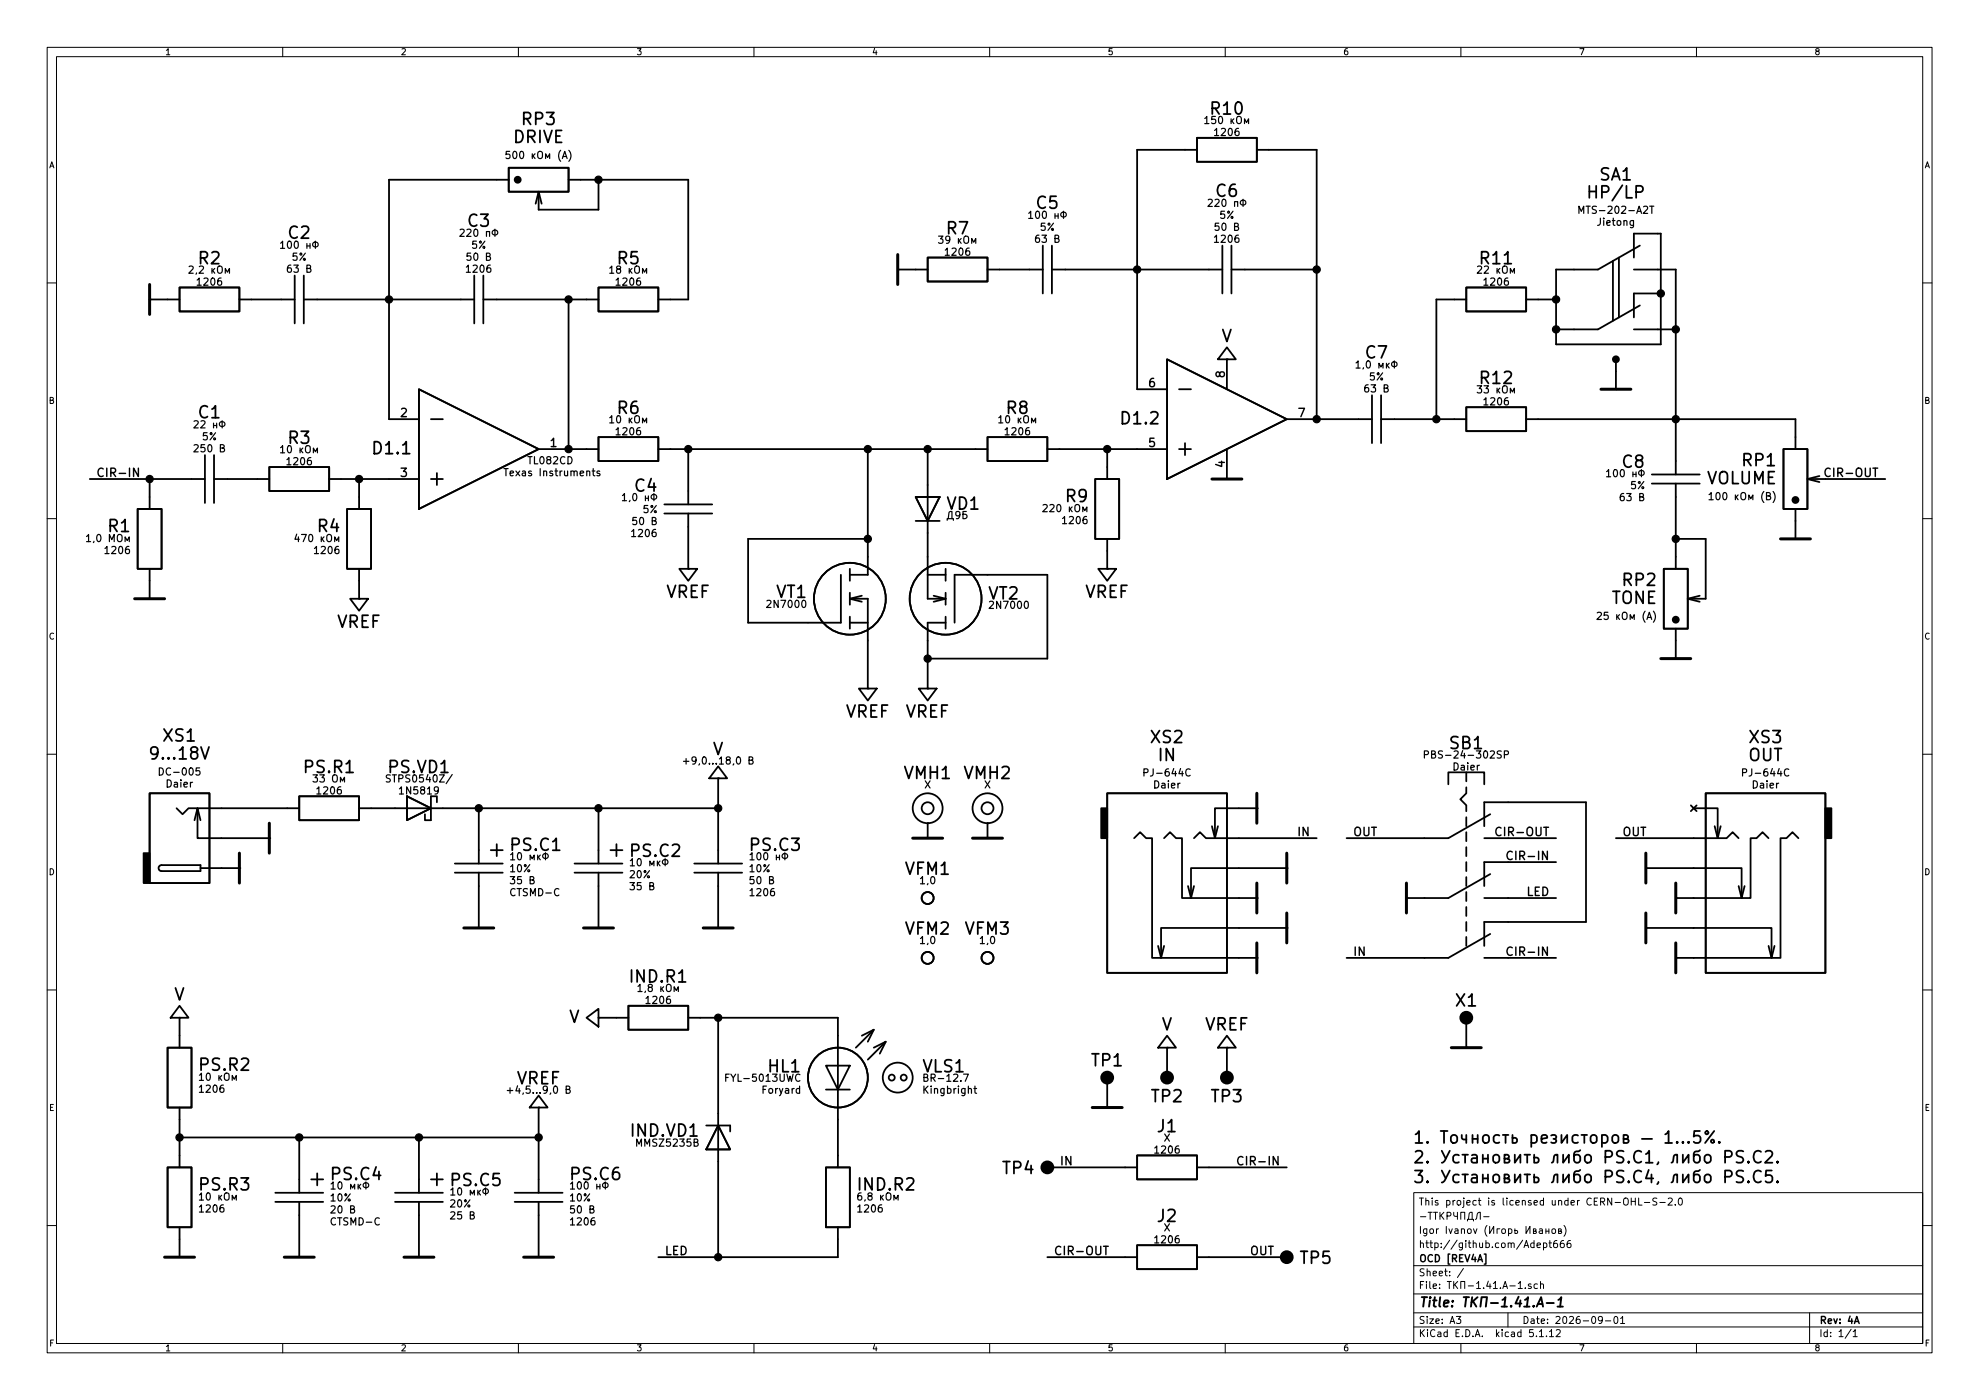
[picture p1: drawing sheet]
<svg xmlns="http://www.w3.org/2000/svg" width="420mm" height="297mm" viewBox="0 0 420 297" stroke-linecap="round" stroke-linejoin="round" font-family="sans-serif">
<g fill="none" stroke="#000" stroke-width=".21">
<path d="M10 10h400v277h-400zM12 12h396v273.1h-396zM60 10v2M110 10v2M160 10v2M210 10v2M260 10v2M310 10v2M360 10v2M10 60h2M408 60h2M10 110h2"/>
<path d="M408 110h2M10 160h2M408 160h2M10 210h2M408 210h2M300 253h108v32.1h-108zM301.4 258.2h1.2M303 257.2h.9M303.5 257.2v1.5M304.2 257.2h.9M304.6 257.2v1.5M305.6 257.2v1.5"/>
<path d="M305.8 257.8l.6 .9M306.4 257.2l-.8 .9M307.1 258l.7-.1 .1-.2-.1-.4-.7-.1v1.5M308.5 257.2l.1 .8 .7 .1M309.3 257.2v1.5M310 258.7v-1.5h.8v1.5M311.4 259.1v-.4h1.3v.4M311.6 258.7l.2-1.2 .2-.3h.4v1.5M313.1 258.7l.2-.2 .2-.9a.54 .54 0 0 1 .6-.4v1.5M314.8 258.2h1.2M346.2 254.2v1.5M346.2 254.9h.8"/>
<path d="M347 254.2v1.5M347.7 254.2v1.5h.7M348.9 255.1h1.2M351.6 254.3l-.6-.1-.3 .3 .1 .3 .7 .3v.5l-.2 .1-.6-.1M352.2 255.1h1.2M354 254.3l.6-.1 .3 .4-1 1.1h1M355.5 255.6v.1M356.3 254.3l.2-.1a.81 .81 0 0 1 .5 .7 .81 .81 0 0 1-.5 .8l-.2-.1-.2-.5zM10 260h2M300 278.5h108M300 274.5h108M300 268.5h108"/>
<path d="M309 279.3h1l-.5 .6 .4 .1v.7l-.2 .1-.7-.1M310.5 269.1l-1.2 2M315.5 260a1.71 1.71 0 0 0 0 2.3M316.1 260.2v1.5l.9-1.5v1.5M318.3 260.7h-.6v1M318.7 260.8l.3-.1 .4 .1v.8l-.2 .1-.5-.1zM318.9 273.4l.5-1.5 .5 1.5M319 273h.8M320 278.5v3M320.1 260.8l.4-.1 .3 .3v.6l-.3 .1-.4-.1M320.1 260.7v1.5M320.4 272.8h1.1"/>
<path d="M321.5 260.7v1l.5-.1v-.5h-.5M322.2 272.3l.4-.4v1.5M322.2 273.4h.8M323.7 273.3v.1M323.8 260.2v1.5l.9-1.5v1.5M324.9 272.5l-.4-.1-.2 .2 .1 .2 .5 .2v.3h-.6M325.4 261.2l.5-.1 .1-.2-.2-.2h-.4v1l.6-.1v-.3l-.2-.1M326.2 264.2l.7-.1-.1-.3-.4-.1-.2 .2v.7h.6M326.2 272.5l-.4-.1-.3 .3 .1 .6 .2 .1 .4-.1M326.7 260.8h.6v.9M326.9 272.5l.2-.1 .4 .1v.9M326.9 271.9v1.5"/>
<path d="M327.3 261.1l-.7 .3 .2 .3 .5-.1M327.5 263.8l.5-.1 .2 .3v.6l-.2 .1-.5-.1M327.5 263.7v1.5M328 261.2h.7M328 260.7v1M328.7 263.7h.5M328.7 260.7v1M328.9 263.2v1.3l.3 .2M329.4 260.8l.2-.1 .4 .1v.8l-.2 .1-.4-.1zM330.4 263.2l-.5 .1a1.11 1.11 0 0 0-.1 1.3l.5 .1 .2-.1v-.5l-.2-.3h-.5l-.1 .3M330.7 261.2l.5-.1 .1-.2-.2-.2h-.4v1l.6-.1v-.3l-.2-.1M331.8 263.2l-.4 .1a.96 .96 0 0 0 0 1.4l.5-.1 .1-.5-.3-.3h-.5l-.1 .3"/>
<path d="M331.9 260a1.71 1.71 0 0 1 0 2.3M333.2 263.2h-.3l-.3 .4-.1 .8 .3 .3 .5-.1 .1-.5-.2-.3h-.4l-.3 .3M340 279.9l-.2 .3h-.5l-.1-.3v-.3l.3-.3 .4 .1 .1 .2a1.01 1.01 0 0 1-.4 1.2h-.3M342.6 279.5l.4-.2a.86 .86 0 0 1-.2 1.5l-.2-.1-.1-.5zM343.9 279.7l.4-.4v1.5M384 278.5v6.6M408 260h2M60 285.1v1.9M110 285.1v1.9M160 285.1v1.9M210 285.1v1.9M260 285.1v1.9"/>
<path d="M300 281.5h108M310 285.1v1.9M326.7 282.5l.4-.4v1.5M326.7 283.6h.8M328.2 283.5v.1M328.8 282.5l.4-.4v1.5M328.8 283.6h.9M330.3 282.3l.5-.2 .2 .2 .1 .2-.9 1.1h.9M340.7 280.2h1.1M343.9 280.8h.9M360 285.1v1.9M392.8 282l-1.3 2"/>
<path d="M393.2 282.5l.5-.4v1.5M393.2 283.6h.9"/>
</g>
<path d="M29.4 99.3v1.8l-1.1-1.8v1.8M388.4 99.5a.71 .71 0 0 0-.9 0 .71 .71 0 0 0-.2 .8 .67 .67 0 0 0 .3 .7 .67 .67 0 0 0 .8 0M318.5 175.7a.71 .71 0 0 0-.9 0 .71 .71 0 0 0-.2 .8 .67 .67 0 0 0 .4 .7 .67 .67 0 0 0 .7 0M320.9 180.8a.73 .73 0 0 0-.9 0 .73 .73 0 0 0-.2 .8 .69 .69 0 0 0 .3 .7 .69 .69 0 0 0 .8-.1M320.9 201.1a.73 .73 0 0 0-.9 0 .73 .73 0 0 0-.2 .8 .69 .69 0 0 0 .3 .7 .69 .69 0 0 0 .8 0M263.8 245.6a.73 .73 0 0 0-.9-.1 .73 .73 0 0 0-.3 .9 .69 .69 0 0 0 .4 .7 .69 .69 0 0 0 .8-.1M234.2 264.4h1M234.7 264.4v1.8M315 266.1h.3v2.1h-.3M393.5 280.8l.5-1.5 .5 1.5" fill="none" stroke="#000" stroke-width=".3"/>
<path d="M322.2 275.1l-.6 1.5h1.2M322.6 275.9l-.1 1.3M323.4 277.2h1.2M323.6 275.8l.7-.6-.3 2M325.5 277l-.1 .2M326.1 277.2l.9-2 .4 2M326.4 276.7h.9M328.2 276.5h1.5M330.5 277.2h1.1M330.7 275.8l.6-.6-.2 2" fill="none" stroke="#000" stroke-width=".41"/>
<g fill="none" stroke="#000" stroke-width=".38">
<path d="M107.9 35.6h12.7v5.1h-12.7zM107.9 38.1h-25.4v50.8h6.4M120.6 38.1h25.4v25.4h-6.3M127 38.1v6.4h-12.7v-3.8M254 29.2h12.7v5.1h-12.7zM254 31.8h-12.7v50.8h6.3M266.7 31.8h12.7v57.1M62.5 58.5v10.1M64.5 58.5v10.1M100.6 58.5v10.1M102.6 58.5v10.1M113.7 43.2l.6-2.5 .6 2.5"/>
<path d="M190.5 57.2h6.3M196.8 54.6h12.7v5.1h-12.7zM209.5 57.2h11.8M221.3 52.1v10.2M223.2 57.2h36.2M223.2 52.1v10.2M259.4 52.1v10.2M261.3 57.2h18.1M261.3 52.1v10.2M342.3 55.4v12.7M343.5 54.6v12.7M346.7 57.2h8.9v43.5"/>
<path d="M348 52.1l-8.9 5.1h-8.9v15.9h22.2v-23.5h-5.7v5M31.7 63.5h6.4M38.1 61h12.7v5.1h-12.7zM50.8 63.5h11.7M64.5 63.5h36.1M102.6 63.5h24.4M120.6 63.5v31.8M127 61h12.7v5.1h-12.7zM247.6 76.2l25.4 12.7-25.4 12.7zM260.3 73.7l2 2.5h-3.9zM260.3 76.2v6.4M311.1 61h12.7v5.1h-12.7z"/>
<path d="M311.1 63.5h-6.3v25.4M323.8 63.5h6.4M342.9 76.2v6.4M346.7 69.9h8.9M348 64.8l-8.9 5.1h-8.9M352.4 62.3h-5.7v5M43.5 96.6v10.1M45.4 96.6v10.1M57.1 99.1h12.7v5.1h-12.7zM88.9 82.6l25.4 12.7-25.4 12.7zM91.4 88.9h2.6M114.3 95.3h12.7"/>
<path d="M127 92.7h12.7v5.1h-12.7zM139.7 95.3h69.8M146 95.3v11.7M184.1 95.3v26.7h-3.8M196.8 95.3v31.7h3.9M209.5 92.7h12.7v5.1h-12.7zM222.2 95.3h25.4M234.9 95.3v6.3M250.2 82.6h2.5M250.2 95.3h2.5M251.5 94v2.6M260.3 95.3v6.3"/>
<path d="M273 88.9h18.1M291.1 83.9v10.1M293.1 83.9v10.1M293.1 88.9h18M311.1 86.4h12.7v5.1h-12.7zM323.8 88.9h57.2v6.4M378.5 95.3h5v12.7h-5zM19 101.6h24.5M29.2 108h5.1v12.7h-5.1zM31.7 101.6v6.4M45.4 101.6h11.7M69.8 101.6h19.1"/>
<path d="M73.7 108h5v12.7h-5zM76.2 101.6v6.4M91.4 101.6h2.6M92.7 100.4v2.5M141 109h10.1M141 107h10.1M146 109v11.7M184.1 114.3h-25.4v17.8h19.7v-10.1M194.3 105.4h5.1l-2.6 5.1zM194.3 110.5h5.1M232.4 101.6h5.1v12.7h-5.1zM234.9 114.3v6.4"/>
<path d="M350.5 102.6h10.2M350.5 100.7h10.2M355.6 114.3h6.3v12.7h-3.8M355.6 102.6v18.1M381 108v6.3M383.5 101.6h16.5M386.1 101l-2.6 .6 2.6 .7M31.7 120.7v6.3M74.3 127h3.8l-1.9 2.6zM76.2 120.7v6.3M144.1 120.7h3.9l-2 2.5zM180.3 120.7v2.5"/>
<path d="M180.3 125.8v2.5M180.3 130.8v2.6M180.3 127h3.8v19.1M180.3 132.1h3.8M180.3 127l2.6 .7M182.9 126.4l-2.6 .6M196.8 122h3.9M198.1 126.4l2.6 .6M200.7 132.1h-3.9v14M200.7 120.7v2.5M200.7 125.8v2.5M200.7 130.8v2.6"/>
<path d="M200.7 127l-2.6 .7M202.6 132.1v-10.1h19.6v17.7h-25.4M233 120.7h3.9l-2 2.5zM353.1 120.7h5v12.7h-5zM355.6 133.4v6.3M360.7 126.4l-2.6 .6 2.6 .7M182.2 146.1h3.9l-2 2.5zM194.9 146.1h3.9l-2 2.5zM31.7 168.3h12.7v19.1h-12.7zM37.5 171.5l1.2 1.3 1.3-1.3h23.5M41.3 174l.6-2.5 .6 2.5M41.9 171.5v6.3h15.2"/>
<path d="M63.5 168.9h12.7v5.1h-12.7zM76.2 171.5h76.2M86.4 168.9l5 2.6-5 2.5zM92.7 170.2v-1.3h-1.3v5.1h-1.2v-1.2M101.6 171.5v11.7M105.4 179.1v2.5M127 171.5v11.7M130.8 179.1v2.5M152.4 162.6l1.9 2.5h-3.8zM152.4 165.1v18.1M196.8 174.7v3.1M209.5 174.7v3.1"/>
<path d="M234.9 168.3h25.4v38.1h-25.4zM240.7 177.8l1.2-1.2 1.3 1.2h1.3v25.4h22.2M247 177.8l1.3-1.2 1.3 1.2h1.2v12.7h15.9M253.4 177.8l1.2-1.2 1.3 1.2h23.5M257.2 175.3l.6 2.5 .6-2.5M266.7 171.5h-8.9v6.3M307.3 166.4v-2.5h7.7v2.5M311.1 167v1.3l-1.2 1.3 1.2 1.3v1.2M311.1 163.9v1.9M311.1 173.4v1.9M311.1 176.6v1.9M311.1 179.7v1.9"/>
<path d="M315 177.8h15.2M315 175.3v-5.1h21.5v25.4h-21.5v5.1M316.2 172.8l-8.9 5h-21.6M342.9 177.8h23.5l1.3-1.2 1.2 1.2M358.8 170.9l1.2 1.2M359.4 171.5h5.1v6.3M360 170.9l-1.2 1.2M361.9 168.3h25.4v38.1h-25.4zM363.9 175.3l.6 2.5 .6-2.5M375.3 177.8l-1.3-1.2-1.3 1.2h-1.2v12.7h-15.9M381.6 177.8l-1.2-1.2-1.3 1.2h-1.3v25.4h-22.2M33.8 183.7l.4-.1h8.3v1.2h-8.3a.65 .65 0 0 1-.5-.4 .65 .65 0 0 1 .1-.7z"/>
<path d="M42.5 184.2h8.3M96.5 185.2h10.2M96.5 183.2h10.2M101.6 185.2v11.7M104.1 180.4h2.6M121.9 185.2h10.2M121.9 183.2h10.2M127 185.2v11.7M129.5 180.4h2.6M147.3 185.2h10.2M147.3 183.2h10.2M152.4 185.2v11.7"/>
<path d="M252.1 188l.6 2.5 .7-2.5M273 196.9h-26.6v6.3M273 184.2h-20.3v6.3M311.1 182.9v1.9M311.1 186.1v1.9M311.1 189.3v1.9M311.1 192.4v1.9M311.1 195.6v1.9M311.1 198.8v1.9M315 190.5h15.2M316.2 185.5l-8.9 5h-8.9M316.2 198.2l-8.9 5h-21.6"/>
<path d="M330.2 182.9h-15.2v5.1M349.2 196.9h26.7v6.3M349.2 184.2h20.4v6.3M368.9 188l.7 2.5 .6-2.5M38.1 213.4l1.9 2.5h-3.8zM38.1 215.9v6.4M124.5 215.9l2.5-1.9v3.8zM127 215.9h6.3M133.3 213.4h12.7v5.1h-12.7zM146 215.9h31.8v31.8M152.4 215.9v50.8M182.9 219.7l2.5-1.2-1.3 2.5"/>
<path d="M185.4 218.5l-3.8 3.8M245.7 200.7l.7 2.5 .6-2.5M247.6 219.7l2 2.6h-3.9zM260.3 219.7l2 2.6h-3.9zM311.1 215.9v6.4M315 203.2h15.2M375.3 200.7l.6 2.5 .7-2.5M35.6 222.3h5v12.7h-5zM38.1 235v12.7M114.3 232.4l1.9 2.6h-3.8zM114.3 235v18.1M149.9 238.8h5v1.3"/>
<path d="M152.4 238.8l2.5 5.1h-5zM175.3 226.1h5l-2.5 5.1zM175.3 231.2h5M185.4 222.3l2.6-1.3-1.3 2.6M188 221l-3.9 3.8M234.9 228.6v6.4M247.6 222.3v6.3M260.3 222.3v6.3M305.7 240h1.5M360.7 240h-1.2l-.1 1.2 .4-.3h.6l.3 .3 .2 .2-.2 .9-.3 .2h-.6l-.4-.2M363.8 240l-2 2.5M35.6 247.7h5v12.7h-5z"/>
<path d="M38.1 241.3h76.2M58.4 255h10.2M58.4 253.1h10.2M63.5 241.3v11.8M63.5 255v11.7M66 250.2h2.6M67.3 249v2.5M83.8 255h10.2M83.8 253.1h10.2M88.9 241.3v11.8M88.9 255v11.7M91.4 250.2h2.6"/>
<path d="M92.7 249v2.5M109.2 255h10.2M109.2 253.1h10.2M114.3 255v11.7M175.3 247.7h5v12.7h-5zM222.2 247.7h19.1M241.3 245.1h12.7v5.1h-12.7zM254 247.7h19M318.9 240.8h1.2M319.5 240.8v1.7M321 240.8v1.7l.8-.1 .1-.3-.1-.6-.8-.1M324.9 240.9l.8-.1 .4 .5v.7l-.2 .4-.2 .1-.8-.1"/>
<path d="M324.9 240.8v2.5M327.1 241.6l1.2-.2-.1-.5-.7-.1-.4 .4 .1 1.2 .3 .1 .7-.1M329.2 240.9l.7-.1 .4 .4-.2 .3-.2 .1 .4 .4-.2 .4-.2 .1-.7-.1M329.6 241.6h.3M331.3 240.8v1.7l1.3-1.7v1.7M331.7 245v1.7l1.2-1.7v1.7M331.7 249.2v1.7l1.2-1.7v1.7M334.8 240.9l-.7-.1-.4 .5v.7l.2 .4 .2 .1 .7-.1M335.3 244l-1.2 .5-.1 .3v1.4a.68 .68 0 0 0 .7 .5 .68 .68 0 0 0 .6-.5v-.7l-.2-.4-.7-.1-.4 .2M335.3 248.2l-1.2 .5-.1 .3v1.4a.68 .68 0 0 0 .7 .5 .68 .68 0 0 0 .6-.5v-.7l-.2-.4-.7-.1-.4 .2M335.6 240.8h1.2M336.2 240.8v1.7"/>
<path d="M336.4 245.2a.69 .69 0 0 1 .7-.2 .69 .69 0 0 1 .5 .5v.7a.7 .7 0 0 1-.6 .5 .7 .7 0 0 1-.7-.5zM336.4 249.4a.69 .69 0 0 1 .7-.2 .69 .69 0 0 1 .5 .5v.7a.7 .7 0 0 1-.6 .5 .7 .7 0 0 1-.7-.5zM337.7 240.9a.69 .69 0 0 1 1.1 .4v.7a.68 .68 0 0 1-.6 .5 .68 .68 0 0 1-.7-.5v-.7zM339.9 240.9l.8-.1 .4 .5v.7l-.2 .4-.2 .1-.8-.1M339.9 240.8v2.5M340.7 245.5h.9a.68 .68 0 0 0 .5-.7 .68 .68 0 0 0-.5-.6h-.9v2.5M340.7 249.7h.9a.68 .68 0 0 0 .5-.7 .68 .68 0 0 0-.5-.7h-.9v2.6M342.3 240.9a.69 .69 0 0 1 1.1 .4v.7a.68 .68 0 0 1-.6 .5 .68 .68 0 0 1-.7-.5v-.7zM344.5 241.6l.9-.1 .1-.2-.1-.4-.9-.1v1.7h.8l.2-.1 .1-.4-.1-.2-.4-.2M344.5 244.3l-.9-.1a.61 .61 0 0 0-.5 .6 .61 .61 0 0 0 .5 .5 .92 .92 0 0 1 .9 .7l-.1 .4-.4 .3-.9-.1M344.5 248.5l-.9-.2a.61 .61 0 0 0-.5 .6 .61 .61 0 0 0 .5 .6 .92 .92 0 0 1 .9 .7l-.1 .4-.4 .3-.9-.1M345.6 246.4l.1 .2-.1 .1-.1-.1 .1-.2v.3"/>
<path d="M345.6 250.6l.1 .2-.1 .1-.1-.1 .1-.2v.3M348.3 244.4a1.03 1.03 0 0 0-1.3 0 1.03 1.03 0 0 0-.3 1.2 .95 .95 0 0 0 .5 1 .95 .95 0 0 0 1.1-.2M348.3 248.6a1.03 1.03 0 0 0-1.3 0 1.03 1.03 0 0 0-.3 1.2 .95 .95 0 0 0 .5 1 .95 .95 0 0 0 1.1-.2M348.4 241.6h2.2M349.2 244.9l.8-.7v2.5M349.2 246.7h1.5M349.9 248.2l-.7 1.8h1.6M350.4 249.2v1.7M351.9 246.6l-.2 .5M351.9 250.8l-.2 .4M353.4 240.7l.7-.7v2.5M353.4 242.5h1.4"/>
<path d="M354.7 246.7l.2-.1 .3-1.3 .3-.3h.4v1.7M354.7 250.9l.2-.1 .3-1.3 .3-.3h.4v1.7M355.9 242.3l.1 .1-.1 .1-.1-.1 .1-.1v.2M357.1 242.3l.1 .1-.1 .1v-.2v.2M357.1 245v1.7l1.2-1.7v1.7M357.1 249.2v1.7l1.2-1.7v1.7M358.3 242.3l.1 .1-.1 .1-.1-.1 .1-.1v.2M360.7 244l-1.2 .5-.1 .3v1.4a.68 .68 0 0 0 .7 .5 .68 .68 0 0 0 .6-.5v-.7l-.2-.4-.7-.1-.4 .2M360.7 248.2l-1.2 .5-.1 .3v1.4a.68 .68 0 0 0 .7 .5 .68 .68 0 0 0 .6-.5v-.7l-.2-.4-.7-.1-.4 .2M361.8 245.2a.69 .69 0 0 1 .7-.2 .69 .69 0 0 1 .5 .5v.7a.7 .7 0 0 1-.6 .5 .7 .7 0 0 1-.7-.5zM361.8 249.4a.69 .69 0 0 1 .7-.2 .69 .69 0 0 1 .5 .5v.7a.7 .7 0 0 1-.6 .5 .7 .7 0 0 1-.7-.5zM363.1 241.9l.3-.1 .3 .1v.5l-.3 .1-.3-.1z"/>
<path d="M364.8 242.3l.2 .1-.2 .1-.1-.1 .1-.1v.2M366.1 245.5h.9a.68 .68 0 0 0 .5-.7 .68 .68 0 0 0-.5-.6h-.9v2.5M366.1 249.7h.9a.68 .68 0 0 0 .5-.7 .68 .68 0 0 0-.5-.7h-.9v2.6M369.9 244.3l-.9-.1a.61 .61 0 0 0-.5 .6 .61 .61 0 0 0 .5 .5 .92 .92 0 0 1 .9 .7l-.1 .4-.4 .3-.9-.1M369.9 248.5l-.9-.2a.61 .61 0 0 0-.5 .6 .61 .61 0 0 0 .5 .6 .92 .92 0 0 1 .9 .7l-.1 .4-.4 .3-.9-.1M371 246.4l.1 .2-.1 .1-.1-.1 .1-.2v.3M371 250.6l.1 .2-.1 .1-.1-.1 .1-.2v.3M373.7 244.4a1.03 1.03 0 0 0-1.3 0 1.03 1.03 0 0 0-.3 1.2 .95 .95 0 0 0 .5 1 .95 .95 0 0 0 1.1-.2M373.7 248.6a1.03 1.03 0 0 0-1.3 0 1.03 1.03 0 0 0-.3 1.2 .95 .95 0 0 0 .5 1 .95 .95 0 0 0 1.1-.2M374.6 244.4l.4-.2h.6a.64 .64 0 0 1 .5 .7l-.1 .3-1.5 1.5h1.6M376 248.3h-1.2l-.2 1.2 .4-.2h.6l.4 .2 .1 .3-.1 .8-.4 .3h-.6l-.4-.3M377.2 246.4l.1 .2-.1 .1-.1-.1 .1-.2v.3"/>
<path d="M377.2 250.6l.1 .2-.1 .1-.1-.1 .1-.2v.3M38.1 260.4v6.3M177.8 260.4v6.3h-38.1M222.2 266.7h19.1M241.3 264.2h12.7v5.1h-12.7zM254 266.7h19"/>
<circle cx="180.3" cy="127" r="7.6"/>
<circle cx="200.7" cy="127" r="7.6"/>
<circle cx="196.8" cy="171.5" r="3.2"/>
<circle cx="196.8" cy="171.5" r="1.27"/>
<circle cx="209.5" cy="171.5" r="3.2"/>
<circle cx="209.5" cy="171.5" r="1.27"/>
<circle cx="196.8" cy="190.5" r="1.27"/>
<circle cx="196.8" cy="203.2" r="1.27"/>
<circle cx="209.5" cy="203.2" r="1.27"/>
<circle cx="177.8" cy="228.6" r="6.3"/>
<circle cx="189.2" cy="228.6" r=".63"/>
<circle cx="190.5" cy="228.6" r="3.2"/>
<circle cx="191.8" cy="228.6" r=".63"/>
<circle cx="362.2" cy="240.3" r=".36"/>
</g>
<g fill="#000" stroke="#000" stroke-width=".38">
<path d="M233.7 171.5h1.2v6.3h-1.2zM387.3 171.5h1.3v6.3h-1.3zM30.5 181h1.2v6.4h-1.2z"/>
<circle cx="109.9" cy="38.1" r=".63"/>
<circle cx="342.9" cy="76.2" r=".63"/>
<circle cx="381" cy="106.1" r=".63"/>
<circle cx="355.6" cy="131.5" r=".63"/>
<circle cx="311.2" cy="215.9" r="1.27"/>
<circle cx="234.9" cy="228.6" r="1.27"/>
<circle cx="247.6" cy="228.6" r="1.27"/>
<circle cx="260.4" cy="228.6" r="1.27"/>
<circle cx="222.2" cy="247.7" r="1.27"/>
<circle cx="273.1" cy="266.7" r="1.27"/>
</g>
<g fill="none" stroke="#000" stroke-width=".25">
<path d="M108.2 32.1h-.8v.7h.7l.1 .2v.5l-.3 .1-.5-.1M109 32.2l.2-.1a.81 .81 0 0 1 .5 .8 .81 .81 0 0 1-.5 .7 1.04 1.04 0 0 1-.2-1.4zM119 31.9a1.78 1.78 0 0 0 0 2.3M119.3 33.6l.5-1.5 .5 1.5M119.5 33.2h.7M120.7 31.9a1.7 1.7 0 0 1 0 2.3M255.7 25.1l.4-.4v1.5M255.7 26.2h.8M257.9 24.7h-.7l-.1 .7 .7-.1 .2 .3-.1 .5-.2 .1-.6-.1M262.5 24.9l.3-.2a.53 .53 0 0 1 .6 .5v.5a.51 .51 0 0 1-.8 .4 1.14 1.14 0 0 1-.1-1.2zM264.1 26.2v-1l.4 .8 .4-.8v1M40.1 56.6l.6-.1 .2 .1 .1 .3-.9 1.1h.9"/>
<path d="M41.7 57.9l-.1 .3M46.4 56.5h.1a.53 .53 0 0 1 .7 .5v.5a.51 .51 0 0 1-.5 .5 .51 .51 0 0 1-.5-.5v-.5zM47.8 58v-1l.5 .7 .4-.7v1M59.5 51.6l.5-.4v1.5M59.5 52.7h.9M61.7 56.2l-.4 .1a1.04 1.04 0 0 0 0 1.5l.4-.1 .1-.6-.2-.3-.5 .1-.1 .2M62.4 56.2h.9l-.5 .6 .4 .2v.6l-.2 .2-.6-.2M65.1 57l.7-.1 .1-.2-.1-.3-.7-.2v1.6h.6l.3-.5-.4-.3M65.1 52.2h.7M65.8 51.7v1M66.9 51.2v1.5M97.6 48.8l.6-.2 .3 .5-.9 1.1h.9"/>
<path d="M99.9 53.7h-.7l-.1 .7 .7-.1 .1 .3v.5l-.2 .1-.6-.1M100.7 53.8l.3-.1a.87 .87 0 0 1-.1 1.5l-.4-.6zM103.2 50.2v-1.1h.7v1.1M103.2 54.4l.7-.1 .1-.2-.1-.3-.7-.1v1.5h.6l.3-.5-.4-.3M105 48.6v1.6M129.4 56.9l.4-.4v1.5M129.4 58h.9M131.1 57.1l-.3-.3 .1-.2 .2-.1h.5l.1 .2-.1 .3-.5 .1-.3 .3v.3l.3 .3 .5-.1 .1-.2v-.3l-.3-.3M134.7 56.7l.4-.2 .5 .2a1.09 1.09 0 0 1-.3 1.3 .53 .53 0 0 1-.6-.5zM136.3 58v-1l.5 .7 .4-.7v1M199.2 50.1h.9l-.5 .6 .4 .1v.7l-.2 .1-.6-.1M201.5 50.7l-.2 .3h-.5l-.1-.3 .1-.5 .5-.1 .2 .3v.6l-.2 .5-.5 .1"/>
<path d="M204.6 50.3l.3-.2 .6 .2a1.09 1.09 0 0 1-.3 1.3 .53 .53 0 0 1-.7-.5zM206.2 51.6v-1l.4 .8 .5-.8v1M218.3 45.2l.4-.4v1.5M218.3 46.3h.9M220.5 49.9l-.5 .1a1.04 1.04 0 0 0 0 1.4l.5-.1 .1-.5-.3-.3h-.4l-.2 .3M221.1 49.9h.9l-.5 .6 .5 .1v.7l-.2 .1-.7-.1M223.9 50.6l.6-.1 .2-.2-.1-.3-.7-.1v1.5h.6l.2-.5-.3-.3M223.9 45.8h.6M224.5 45.3v1M225.7 44.8v1.5M256.4 42.4l.6-.1 .3 .4-1 1.1h1M258.6 47.4h-.7l-.1 .7 .8-.1 .1 .2-.1 .5-.2 .2-.6-.2"/>
<path d="M259.4 47.5l.4-.1a.87 .87 0 0 1-.2 1.5l-.3-.6zM262 43.8v-1h.6v1M262 48.1l.6-.1 .2-.2-.1-.3-.7-.1v1.5h.6l.2-.5-.3-.3M263.8 42.3v1.5M313.5 56.6l.6-.1 .3 .4-.9 1.1h.9M315 56.6l.6-.1 .2 .4-.9 1.1h.9M318.9 56.7l.3-.2 .6 .2a1.09 1.09 0 0 1-.3 1.3 .53 .53 0 0 1-.7-.5zM320.5 58v-1l.4 .7 .5-.7v1M335.1 45.3v-1.5l.5 1 .5-1v1.5M346.6 46.8v1.2l-.3 .3-.3-.1M346.6 46.9l-.4-.1-.3 .3 .1 .6h.6M350.1 43.8h.9"/>
<path d="M350.5 43.8v1.5M287.8 77l.4-.4v1.5M287.8 78.1h.8M289.3 78l-.1 .3M294.2 77.1v1M294.4 77.5l.4 .6M294.8 77.1l-.6 .6M295.9 76.6v1.5M41.2 89.4l.6-.1 .2 .1 .1 .3-1 1.1h1M41.2 94.5l.6-.2 .2 .2 .1 .3-1 1.1h1M45.3 90.3h.7M46 89.8v1"/>
<path d="M46.8 95.1l.7-.2v-.4l-.7-.2v1.6h.5l.3-.2 .1-.3-.4-.3M47.1 89.3v1.5M59.5 95l.5-.4v1.5M59.5 96.1h.9M61.1 94.7l.2-.1a.83 .83 0 0 1 .6 .6 .83 .83 0 0 1-.3 .8l-.1 .1a.84 .84 0 0 1-.4-1.4zM64.9 94.8l.3-.2 .6 .2a1.09 1.09 0 0 1-.3 1.3 .53 .53 0 0 1-.7-.5zM66.5 96.1v-1l.4 .7 .5-.7v1M106.9 99.4h.9M125.7 99.9h.5M125.9 99.4v1.3l.3 .3M129.4 88.6l.4-.4v1.5M129.4 89.7h.9"/>
<path d="M131 88.3l.2-.1a.83 .83 0 0 1 .6 .6 .83 .83 0 0 1-.3 .8l-.2 .1a.84 .84 0 0 1-.3-1.4zM134.7 88.4l.4-.2 .5 .2a1.09 1.09 0 0 1-.3 1.3 .53 .53 0 0 1-.6-.5zM136.3 89.7v-1l.5 .8 .4-.8v1M211.9 88.6l.5-.4v1.5M211.9 89.7h.9M213.5 88.3l.2-.1a.83 .83 0 0 1 .6 .6 .83 .83 0 0 1-.3 .8l-.1 .1a.84 .84 0 0 1-.4-1.4zM217.3 88.4l.3-.2 .6 .2a1.09 1.09 0 0 1-.3 1.3 .53 .53 0 0 1-.7-.5zM218.9 89.7v-1l.4 .8 .5-.8v1M290.3 81.6l-.4 .1a1.04 1.04 0 0 0 0 1.5l.4-.1 .1-.6-.2-.3-.5 .1-.1 .2M291 81.6h.9l-.5 .6 .4 .2v.6l-.2 .2-.6-.2M293.7 82.4l.7-.1 .1-.2-.1-.3-.7-.2v1.6h.6l.3-.5-.4-.3M313.5 81.9h.9l-.5 .5 .4 .2v.6l-.2 .2-.6-.2"/>
<path d="M314.9 81.9h.9l-.5 .5 .4 .1 .1 .2-.1 .6-.6 .1-.2-.2M318.9 82.1l.3-.2 .6 .2a1.09 1.09 0 0 1-.3 1.3 .53 .53 0 0 1-.7-.5zM320.5 83.4v-1l.4 .7 .5-.7v1M348.3 99.6v1.6M18.4 113.8l.4-.4v1.5M18.4 114.9h.8M19.9 114.8l-.1 .3M20.7 113.5l.2-.1a.81 .81 0 0 1 .5 .8 .81 .81 0 0 1-.5 .7l-.2-.1-.2-.5zM23.2 114.9v-1.5l.5 1.1 .5-1.1v1.5M25 113.6l.2-.2a.53 .53 0 0 1 .7 .5v.5a.51 .51 0 0 1-.5 .5 .51 .51 0 0 1-.5-.5zM26.5 114.9v-1l.5 .8 .4-.8v1M63 113.3l-.4 1.1h.9"/>
<path d="M63.3 113.9v1M64 113.4h1l-.7 1.5M69.4 113.6l.3-.2a.53 .53 0 0 1 .7 .5v.5a.51 .51 0 0 1-.8 .4 1.14 1.14 0 0 1-.2-1.2zM71 114.9v-1l.5 .8 .4-.8v1M127.3 100l-.4-.1-.2 .2v.3l.6 .1v.4h-.6M132.1 105.1l.4-.4v1.5M132.1 106.2h.8M135.1 109.8h-.8v.7l.7-.1 .1 .3v.5l-.3 .1-.5-.1M135.9 109.9l.3-.1a.87 .87 0 0 1-.1 1.5l-.4-.6zM137 105.7h.6M137.6 105.2v1M138.4 110.5l.7-.1 .1-.2-.1-.3-.7-.1v1.5h.6l.3-.5-.4-.3"/>
<path d="M138.8 104.7v1.5M201 110.4v-.4h1.3v.4M201.2 110l.2-1.2 .3-.3h.3v1.5M205.1 108.5h-.8v1.5h.7l.2-.3-.1-.4-.1-.1-.7-.1M221.3 107.2l.6-.2 .2 .2 .1 .3-.9 1.1h.9M222.8 107.2l.6-.2 .2 .2 .1 .3-1 1.1h1M228.2 107.3l.2-.3a.53 .53 0 0 1 .7 .6v.5a.51 .51 0 0 1-.8 .4 1.14 1.14 0 0 1-.1-1.2zM229.8 108.6v-1l.4 .7 .4-.7v1M340.9 100.1l.5-.5v1.6M340.9 101.2h.9M344.6 104.7l-.5 .1a1.04 1.04 0 0 0 0 1.4h.5l.1-.6-.3-.3h-.4l-.2 .3M345.2 104.7h.9l-.5 .6 .5 .1v.7l-.3 .1-.6-.1"/>
<path d="M346.5 100.6h.7M347.2 100.1v1.1M348 105.4l.6-.1 .1-.2v-.3l-.7-.1v1.5h.5l.3-.5-.3-.3M362.7 104.9l.4-.4v1.5M362.7 106h.9M364.3 104.6l.2-.1a.81 .81 0 0 1 .5 .8 .81 .81 0 0 1-.5 .7l-.2-.1-.2-.5zM374.3 104.3a1.7 1.7 0 0 0 0 2.3M374.9 105.2l.7-.1v-.5l-.7-.1v1.5h.5l.3-.1v-.4l-.3-.3M376.3 104.3a1.78 1.78 0 0 1 0 2.3M338.9 130l.6-.1 .3 .1v.3l-.9 1.1h.9M341.2 129.9h-.7l-.1 .7 .7-.1 .2 .3-.1 .5-.2 .1-.6-.1M349.1 129.7a1.78 1.78 0 0 0 0 2.3"/>
<path d="M349.5 131.4l.5-1.5 .5 1.5M349.6 131h.7M350.9 129.7a1.78 1.78 0 0 1 0 2.3M33.8 162.9a.77 .77 0 0 1 .9 .8 .77 .77 0 0 1-.9 .8zM42.4 162.9h-.7l-.1 .7h.7l.1 .2v.5l-.2 .2-.6-.2M66.4 164.4h1l-.5 .6 .4 .1v.7l-.2 .1-.7-.1M67.9 164.4h.9l-.5 .6 .5 .1v.7l-.3 .1-.6-.1M70.6 164.6l.3-.2 .5 .1a.99 .99 0 0 1-.2 1.4 .53 .53 0 0 1-.6-.5zM72.2 165.9v-1l.5 .8 .4-.8v1M82.8 164.5l-.6-.1-.2 .1v.5l.7 .3 .1 .3-.3 .3-.5-.1M96 164.3l-1.3 2M145 161.5h1.2"/>
<path d="M145.6 160.9v1.2M159 161.3l.7-.1v-.5l-.7-.1v1.5h.5l.3-.5-.3-.3M242.7 163.9l.8-.1 .1-.5-.9-.2v1.6M252.6 163.3a.67 .67 0 0 0-.9 .1 .67 .67 0 0 0 0 .9l.4 .4 .5-.2M302.3 160.1l.7-.1 .1-.2-.1-.4-.7-.1v1.5M319.2 160.1l.8-.1v-.6l-.8-.1v1.5M369.8 163.9l.7-.1 .1-.5-.8-.2v1.6M379.6 163.3a.67 .67 0 0 0-.9 .1 .67 .67 0 0 0 0 .9l.4 .4 .5-.2M108.3 186h.9l-.5 .6h.4l.1 .3-.1 .5-.6 .1-.2-.1M108.4 181.3l.4-.4v1.5M108.4 182.4h.8M110 181l.2-.1a.83 .83 0 0 1 .6 .6 .83 .83 0 0 1-.3 .9h-.2a.84 .84 0 0 1-.3-1.4z"/>
<path d="M110.6 186h-.7l-.1 .7 .7-.1 .1 .8-.2 .1-.6-.1M112.5 182.4v-1l.4 .8 .5-.8v1M112.5 186.7l.7-.1 .1-.2-.1-.3-.7-.1v1.5h.6l.3-.5-.4-.3M114.1 181.4v1M114.2 181.8l.5 .6M114.7 181.4l-.6 .6M115.7 180.9v1.5M133.7 187.3h.9l-.5 .5 .4 .1 .1 .2-.1 .6-.6 .1-.2-.2M133.8 182.6l.4-.4v1.5M133.8 183.7h.8M135.4 182.3l.2-.1a.83 .83 0 0 1 .6 .6 .83 .83 0 0 1-.3 .8l-.2 .1a.84 .84 0 0 1-.3-1.4zM136 187.3h-.7l-.1 .7 .7-.1 .1 .7-.2 .2-.6-.2"/>
<path d="M137.9 183.7v-1l.4 .8 .5-.8v1M137.9 188l.7-.1 .1-.2-.1-.3-.7-.1v1.5h.6l.3-.5-.4-.3M139.5 182.7v1M139.6 183.1l.5 .6M140.1 182.7l-.6 .6M141.1 182.2v1.5M159.2 181.3l.4-.4v1.5M159.2 182.4h.8M159.9 186h-.7v.7l.7-.1 .1 .3-.1 .5-.2 .1-.5-.1M160.8 186.1l.3-.1a.87 .87 0 0 1-.1 1.5l-.4-.6zM163.3 186.7l.7-.1 .1-.2-.1-.3-.7-.1v1.5h.6l.3-.5-.4-.3M164.7 181.9h.7"/>
<path d="M165.4 181.4v1M166.5 180.9v1.5M135.4 209.3l.4-.4v1.5M135.4 210.4h.8M137 210.3l-.2 .3M141.5 209.1l.3-.2a.53 .53 0 0 1 .6 .5v.5a.51 .51 0 0 1-.5 .5 .51 .51 0 0 1-.5-.5zM143.1 210.4v-1l.4 .7 .4-.7v1M42.3 228.1l.4-.4v1.5M42.3 229.2h.9M43.9 227.8l.2-.1a.83 .83 0 0 1 .6 .6 .83 .83 0 0 1-.3 .8l-.1 .1a.84 .84 0 0 1-.4-1.4zM47.7 227.9l.3-.2 .6 .2a1.09 1.09 0 0 1-.3 1.3 .53 .53 0 0 1-.7-.5zM49.3 229.2v-1l.4 .8 .4-.8v1"/>
<path d="M107.6 231.4h1.2M108.2 230.8v1.2M120.1 231.2l.8-.2v-.4l-.8-.2v1.6h.6l.2-.2 .1-.3-.4-.3M154 228.6h.5M154.7 227.9h-.7v1.5M169.7 228a.73 .73 0 0 0-1 .6 .73 .73 0 0 0 .8 .8l.2-.1M196.1 228.6l.7-.1v-.5l-.7-.1v1.5h.5l.3-.5-.3-.3M204.5 227.9h1l-.7 1.5M206.7 230.9h.5M206.9 230.4v1.3l.3 .3M42.3 253.5l.4-.4v1.5M42.3 254.6h.9"/>
<path d="M43.9 253.2l.2-.1a.83 .83 0 0 1 .6 .6 .83 .83 0 0 1-.3 .8l-.1 .1a.84 .84 0 0 1-.4-1.4zM47.7 253.3l.3-.2 .6 .2a1.09 1.09 0 0 1-.3 1.3 .53 .53 0 0 1-.7-.5zM49.3 254.6v-1l.4 .8 .4-.8v1M70.3 251.2l.4-.4v1.5M70.3 256l.5-.2 .3 .5-.9 1.1h.9M70.3 252.3h.8M71.9 250.9l.2-.1a.83 .83 0 0 1 .6 .6 .83 .83 0 0 1-.3 .8l-.2 .1a.84 .84 0 0 1-.3-1.4zM71.9 256l.3-.2a.87 .87 0 0 1-.1 1.6l-.4-.6zM74.4 252.3v-1l.4 .8 .5-.8v1M74.4 256.6l.7-.1 .1-.2-.1-.3-.7-.2v1.6h.6l.3-.5-.4-.3M76 251.3v1M76.1 251.7l.5 .6"/>
<path d="M76.6 251.3l-.6 .6M77.6 250.8v1.5M95.7 252.5l.4-.5v1.6M95.7 257.2l.5-.1 .3 .4-.9 1.1h.9M95.7 253.6h.8M97.3 252.2l.2-.2a.83 .83 0 0 1 .6 .7 .83 .83 0 0 1-.3 .8l-.2 .1a.84 .84 0 0 1-.3-1.4zM97.9 257.1h-.7l-.1 .7 .7-.1 .1 .8-.2 .1-.6-.1M99.8 253.6v-1.1l.4 .8 .5-.8v1.1M99.8 257.8l.7-.1 .1-.2-.1-.3-.7-.1v1.5h.6l.3-.5-.4-.3M101.4 252.5v1.1M101.5 253l.5 .6M102 252.5l-.6 .6"/>
<path d="M103 252v1.6M121.1 251.2l.4-.4v1.5M121.1 252.3h.8M121.8 255.8h-.7v.8l.7-.1 .1 .2-.1 .5-.2 .2-.5-.2M122.7 256l.3-.2a.87 .87 0 0 1-.1 1.6l-.4-.6zM125.2 256.6l.7-.1 .1-.2-.1-.3-.7-.2v1.6h.6l.3-.5-.4-.3M126.6 251.8h.7M127.3 251.3v1M128.4 250.8v1.5M182.7 253.1l-.4 .1-.2 .3a1.02 1.02 0 0 0 0 1h.6l.2-.5-.3-.3h-.5l-.1 .3M183.6 254.5l-.1 .3M188.1 253.3l.3-.2a.53 .53 0 0 1 .7 .5v.5a.51 .51 0 0 1-.6 .5 .51 .51 0 0 1-.5-.5z"/>
<path d="M189.7 254.6v-1l.4 .8 .5-.8v1"/>
<circle cx="67" cy="51.9" r=".56"/>
<circle cx="105.1" cy="49.4" r=".56"/>
<circle cx="225.7" cy="45.6" r=".56"/>
<circle cx="263.8" cy="43" r=".56"/>
<circle cx="295.9" cy="77.3" r=".56"/>
<circle cx="47.2" cy="90" r=".57"/>
<circle cx="138.8" cy="105.4" r=".56"/>
<circle cx="348.3" cy="100.4" r=".56"/>
<circle cx="115.8" cy="181.7" r=".56"/>
<circle cx="141.2" cy="182.9" r=".56"/>
<circle cx="166.6" cy="181.7" r=".56"/>
<circle cx="77.7" cy="251.5" r=".56"/>
<circle cx="103.1" cy="252.8" r=".56"/>
<circle cx="128.5" cy="251.5" r=".56"/>
</g>
<g fill="#000">
<circle cx="190.5" cy="57.2" r=".19"/>
<circle cx="31.7" cy="63.5" r=".19"/>
<circle cx="260.3" cy="76.2" r=".19"/>
<circle cx="342.9" cy="82.6" r=".19"/>
<circle cx="260.3" cy="101.6" r=".19"/>
<circle cx="381" cy="114.3" r=".19"/>
<circle cx="31.7" cy="127" r=".19"/>
<circle cx="76.2" cy="127" r=".19"/>
<circle cx="146" cy="120.7" r=".19"/>
<circle cx="234.9" cy="120.7" r=".19"/>
<circle cx="355.6" cy="139.7" r=".19"/>
<circle cx="184.1" cy="146.1" r=".19"/>
<circle cx="196.8" cy="146.1" r=".19"/>
<circle cx="57.1" cy="177.8" r=".19"/>
<circle cx="152.4" cy="165.1" r=".19"/>
<circle cx="196.8" cy="177.8" r=".19"/>
<circle cx="196.8" cy="174.7" r=".19"/>
<circle cx="209.5" cy="177.8" r=".19"/>
<circle cx="209.5" cy="174.7" r=".19"/>
<circle cx="266.7" cy="171.5" r=".19"/>
<circle cx="50.8" cy="184.2" r=".19"/>
<circle cx="101.6" cy="196.9" r=".19"/>
<circle cx="127" cy="196.9" r=".19"/>
<circle cx="152.4" cy="196.9" r=".19"/>
<circle cx="266.7" cy="190.5" r=".19"/>
<circle cx="273" cy="184.2" r=".19"/>
<circle cx="273" cy="196.9" r=".19"/>
<circle cx="298.4" cy="190.5" r=".19"/>
<circle cx="349.2" cy="184.2" r=".19"/>
<circle cx="349.2" cy="196.9" r=".19"/>
<circle cx="355.6" cy="190.5" r=".19"/>
<circle cx="38.1" cy="215.9" r=".19"/>
<circle cx="127" cy="215.9" r=".19"/>
<circle cx="266.7" cy="203.2" r=".19"/>
<circle cx="311.1" cy="215.9" r=".19"/>
<circle cx="355.6" cy="203.2" r=".19"/>
<circle cx="114.3" cy="235" r=".19"/>
<circle cx="234.9" cy="228.6" r=".19"/>
<circle cx="234.9" cy="235" r=".19"/>
<circle cx="247.6" cy="228.6" r=".19"/>
<circle cx="247.6" cy="222.3" r=".19"/>
<circle cx="260.3" cy="222.3" r=".19"/>
<circle cx="260.3" cy="228.6" r=".19"/>
<circle cx="311.1" cy="222.3" r=".19"/>
<circle cx="222.2" cy="247.7" r=".19"/>
<circle cx="38.1" cy="266.7" r=".19"/>
<circle cx="63.5" cy="266.7" r=".19"/>
<circle cx="88.9" cy="266.7" r=".19"/>
<circle cx="114.3" cy="266.7" r=".19"/>
<circle cx="273" cy="266.7" r=".19"/>
</g>
<g fill="none" stroke="#000" stroke-width=".63">
<path d="M190.5 54v6.4M31.7 60.4v6.3M339.7 82.6h6.4M257.2 101.6h6.3M377.8 114.3h6.4M28.6 127h6.3M352.4 139.7h6.4M57.1 174.7v6.3M193.7 177.8h6.3M206.4 177.8h6.3M266.7 168.3v6.4M50.8 181v6.4"/>
<path d="M98.4 196.9h6.4M123.8 196.9h6.4M149.2 196.9h6.4M266.7 187.4v6.3M273 181v6.4M273 193.7v6.4M298.4 187.4v6.3M349.2 181v6.4M349.2 193.7v6.4M355.6 187.4v6.3M266.7 200.1v6.3M355.6 200.1v6.3"/>
<path d="M231.8 235h6.3M308 222.3h6.3M34.9 266.7h6.4M60.3 266.7h6.4M85.7 266.7h6.4M111.1 266.7h6.4"/>
</g>
<g fill="#000" stroke="#000" stroke-width=".25">
<circle cx="127" cy="38.1" r=".76"/>
<circle cx="241.3" cy="57.2" r=".76"/>
<circle cx="279.4" cy="57.2" r=".76"/>
<circle cx="82.5" cy="63.5" r=".76"/>
<circle cx="120.6" cy="63.5" r=".76"/>
<circle cx="330.2" cy="63.5" r=".76"/>
<circle cx="330.2" cy="69.9" r=".76"/>
<circle cx="352.4" cy="62.3" r=".76"/>
<circle cx="355.6" cy="69.9" r=".76"/>
<circle cx="120.6" cy="95.3" r=".76"/>
<circle cx="146" cy="95.3" r=".76"/>
<circle cx="184.1" cy="95.3" r=".76"/>
<circle cx="196.8" cy="95.3" r=".76"/>
<circle cx="234.9" cy="95.3" r=".76"/>
<circle cx="279.4" cy="88.9" r=".76"/>
<circle cx="304.8" cy="88.9" r=".76"/>
<circle cx="355.6" cy="88.9" r=".76"/>
<circle cx="31.7" cy="101.6" r=".76"/>
<circle cx="76.2" cy="101.6" r=".76"/>
<circle cx="184.1" cy="114.3" r=".76"/>
<circle cx="355.6" cy="114.3" r=".76"/>
<circle cx="196.8" cy="139.7" r=".76"/>
<circle cx="101.6" cy="171.5" r=".76"/>
<circle cx="127" cy="171.5" r=".76"/>
<circle cx="152.4" cy="171.5" r=".76"/>
<circle cx="152.4" cy="215.9" r=".76"/>
<circle cx="38.1" cy="241.3" r=".76"/>
<circle cx="63.5" cy="241.3" r=".76"/>
<circle cx="88.9" cy="241.3" r=".76"/>
<circle cx="114.3" cy="241.3" r=".76"/>
<circle cx="152.4" cy="266.7" r=".76"/>
</g>
<g font-size="3.5">
<text x="110.9" y="26.5">RP3</text>
<text x="257.1" y="24.3">R10</text>
<text x="108.9" y="30.3">DRIVE</text>
<text x="258.1" y="41.8">C6</text>
<text x="339.5" y="38.3">SA1</text>
<text x="220" y="44.3">C5</text>
<text x="337.7" y="42.1">HP/LP</text>
<text x="61.2" y="50.7">C2</text>
<text x="99.3" y="48.1">C3</text>
<text x="200.9" y="49.7">R7</text>
<text x="42.2" y="56.1">R2</text>
<text x="131.1" y="56.1">R5</text>
<text x="314.3" y="56.1">R11</text>
<text x="259.2" y="72.6">V</text>
<text x="289.8" y="76.1">C7</text>
<text x="314.3" y="81.5">R12</text>
<text x="42.2" y="88.8">C1</text>
<text x="131.1" y="87.8">R6</text>
<text x="213.6" y="87.8">R8</text>
<text x="61.2" y="94.2">R3</text>
<text x="238.2" y="90">D1.2</text>
<text x="79.4" y="96.4">D1.1</text>
<text x="344.3" y="99.2">C8</text>
<text x="369.8" y="98.9">RP1</text>
<text x="134.8" y="104.3">C4</text>
<text x="226.2" y="106.5">R9</text>
<text x="362.1" y="102.7">VOLUME</text>
<text x="23" y="112.9">R1</text>
<text x="67.5" y="112.9">R4</text>
<text x="201" y="108.1">VD1</text>
<text x="344.4" y="124.3">RP2</text>
<text x="141.3" y="126.9">VREF</text>
<text x="164.8" y="126.9">VT1</text>
<text x="209.8" y="127.2">VT2</text>
<text x="230.2" y="126.9">VREF</text>
<text x="341.9" y="128.1">TONE</text>
<text x="71.5" y="133.2">VREF</text>
<text x="179.4" y="152.3">VREF</text>
<text x="192.1" y="152.3">VREF</text>
<text x="32.5" y="161.1">9...18V</text>
<text x="34.7" y="157.3">XS1</text>
<text x="151.2" y="160.2">V</text>
<text x="244.3" y="157.7">XS2</text>
<text x="245.9" y="161.5">IN</text>
<text x="307.7" y="158.9">SB1</text>
<text x="370.9" y="161.5">OUT</text>
<text x="371.3" y="157.7">XS3</text>
<text x="64.7" y="164">PS.R1</text>
<text x="82.6" y="164">PS.VD1</text>
<text x="191.9" y="165.3">VMH1</text>
<text x="204.6" y="165.3">VMH2</text>
<text x="108.6" y="180.5">PS.C1</text>
<text x="134" y="181.8">PS.C2</text>
<text x="159.4" y="180.5">PS.C3</text>
<text x="192.2" y="185.6">VFM1</text>
<text x="192.2" y="198.3">VFM2</text>
<text x="204.9" y="198.3">VFM3</text>
<text x="133.9" y="208.5">IND.R1</text>
<text x="36.9" y="212.3">V</text>
<text x="309" y="213.5">X1</text>
<text x="120.7" y="217">V</text>
<text x="246.5" y="218.6">V</text>
<text x="255.7" y="218.6">VREF</text>
<text x="42.5" y="227.2">PS.R2</text>
<text x="163.1" y="227.5">HL1</text>
<text x="195.9" y="227.5">VLS1</text>
<text x="231.7" y="226.2">TP1</text>
<text x="109.6" y="230.1">VREF</text>
<text x="244.4" y="233.9">TP2</text>
<text x="257.1" y="233.9">TP3</text>
<text x="134.1" y="241.2">IND.VD1</text>
<text x="245.7" y="240.2">J1</text>
<text x="299.7" y="242.6">1.</text>
<text x="306.6" y="242.6">1...5%.</text>
<text x="70.5" y="250.4">PS.C4</text>
<text x="95.9" y="251.6">PS.C5</text>
<text x="121.3" y="250.4">PS.C6</text>
<text x="212.9" y="249.1">TP4</text>
<text x="299.7" y="246.8">2.</text>
<text x="299.7" y="251">3.</text>
<text x="305.6" y="246.8">PS.C1, PS.C2.</text>
<text x="305.6" y="251">PS.C4, PS.C5.</text>
<text x="42.5" y="252.6">PS.R3</text>
<text x="182.3" y="252.6">IND.R2</text>
<text x="245.7" y="259.3">J2</text>
<text x="276" y="268.2">TP5</text>
</g>
<text font-size="2.8" x="301" y="277.3">Title: -1.41.A-1</text>
<g font-size="2.5">
<text x="243.8" y="82.2">6</text>
<text x="259.9" y="80.1" transform="rotate(-90 259.9 80.1)">8</text>
<text x="85" y="88.5">2</text>
<text x="275.5" y="88.5">7</text>
<text x="116.8" y="94.9">1</text>
<text x="243.8" y="94.9">5</text>
<text x="20.3" y="101.2">CIR-IN</text>
<text x="85" y="101.2">3</text>
<text x="259.9" y="99.1" transform="rotate(-90 259.9 99.1)">4</text>
<text x="388.5" y="101.2">CIR-OUT</text>
<text x="275.7" y="177.4">IN</text>
<text x="287" y="177.4">OUT</text>
<text x="318.6" y="177.4">CIR-OUT</text>
<text x="344.2" y="177.4">OUT</text>
<text x="321.4" y="182.5">CIR-IN</text>
<text x="324" y="190.1">LED</text>
<text x="287" y="202.8">IN</text>
<text x="321.4" y="202.8">CIR-IN</text>
<text x="224.8" y="247.3">IN</text>
<text x="264.2" y="247.3">CIR-IN</text>
<text x="141" y="266.3">LED</text>
<text x="223.5" y="266.3">CIR-OUT</text>
<text x="265.3" y="266.3">OUT</text>
</g>
<g font-size="2.1">
<text x="258" y="28.8">1206</text>
<text x="258.3" y="26.3">150</text>
<text x="110.5" y="33.7">500 (A)</text>
<text x="220.2" y="46.4">100</text>
<text x="258.3" y="43.9">220</text>
<text x="258.8" y="46.4">5%</text>
<text x="336.2" y="45.4">MTS-202-A2T</text>
<text x="339.1" y="47.9">Jietong</text>
<text x="61.4" y="52.8">100</text>
<text x="99.5" y="50.2">220</text>
<text x="100.1" y="52.8">5%</text>
<text x="201.7" y="51.7">39</text>
<text x="220.7" y="49">5%</text>
<text x="258" y="51.5">1206</text>
<text x="42.7" y="58.1">2,2</text>
<text x="62" y="55.3">5%</text>
<text x="99.2" y="57.8">1206</text>
<text x="131.9" y="58.1">18</text>
<text x="200.8" y="54.2">1206</text>
<text x="316" y="58.1">22</text>
<text x="42.1" y="60.6">1206</text>
<text x="131" y="60.6">1206</text>
<text x="315.1" y="60.6">1206</text>
<text x="290.3" y="78.2">1,0</text>
<text x="290.6" y="80.7">5%</text>
<text x="316" y="83.5">33</text>
<text x="131.9" y="89.8">10</text>
<text x="214.4" y="89.8">10</text>
<text x="315.1" y="86">1206</text>
<text x="42.4" y="95.9">250</text>
<text x="42.9" y="93.4">5%</text>
<text x="43" y="90.9">22</text>
<text x="131" y="92.3">1206</text>
<text x="213.5" y="92.3">1206</text>
<text x="61.1" y="98.7">1206</text>
<text x="62" y="96.2">10</text>
<text x="107.8" y="101">Texas Instruments</text>
<text x="112.2" y="98.5">TL082CD</text>
<text x="342.8" y="101.2">100</text>
<text x="133.9" y="106.3">1,0</text>
<text x="346" y="103.8">5%</text>
<text x="365.9" y="106.1">100 (B)</text>
<text x="134.3" y="113.9">1206</text>
<text x="136.4" y="108.9">5%</text>
<text x="202.6" y="110.1">9</text>
<text x="224" y="108.6">220</text>
<text x="225.7" y="111.2">1206</text>
<text x="22.5" y="117.5">1206</text>
<text x="65.2" y="115">470</text>
<text x="67" y="117.5">1206</text>
<text x="163.2" y="129">2N7000</text>
<text x="210.4" y="129.2">2N7000</text>
<text x="341.9" y="131.5">25 (A)</text>
<text x="303.9" y="160.9">PBS-24-302SP</text>
<text x="34.4" y="164.5">DC-005</text>
<text x="35.4" y="167.1">Daier</text>
<text x="82.8" y="166">STPS0540Z/</text>
<text x="147.1" y="162.2">+9,0...18,0</text>
<text x="196.1" y="167.3">X</text>
<text x="208.8" y="167.3">X</text>
<text x="243.4" y="164.7">PJ-644C</text>
<text x="245" y="167.3">Daier</text>
<text x="308.5" y="163.5">Daier</text>
<text x="370.5" y="164.7">PJ-644C</text>
<text x="372" y="167.3">Daier</text>
<text x="67.5" y="168.5">1206</text>
<text x="85.2" y="168.5">1N5819</text>
<text x="108.3" y="185.1">10%</text>
<text x="159.1" y="185.1">10%</text>
<text x="161.1" y="182.5">100</text>
<text x="108.6" y="190.1">CTSMD-C</text>
<text x="133.7" y="186.3">20%</text>
<text x="159.4" y="190.1">1206</text>
<text x="195.4" y="187.6">1,0</text>
<text x="195.4" y="200.3">1,0</text>
<text x="208.1" y="200.3">1,0</text>
<text x="137.3" y="213">1206</text>
<text x="137.9" y="210.5">1,8</text>
<text x="42.6" y="231.8">1206</text>
<text x="44.8" y="229.3">10</text>
<text x="109.6" y="232">+4,5...9,0</text>
<text x="154.6" y="229.5">FYL-5013UWC</text>
<text x="161.9" y="232">Foryard</text>
<text x="196.2" y="232">Kingbright</text>
<text x="196.8" y="229.5">BR-12.7</text>
<text x="135.4" y="243.3">MMSZ5235B</text>
<text x="245.3" y="244.7">1206</text>
<text x="246.9" y="242.2">X</text>
<text x="42.6" y="257.2">1206</text>
<text x="44.8" y="254.7">10</text>
<text x="70.2" y="254.9">10%</text>
<text x="95.6" y="256.2">20%</text>
<text x="121" y="254.9">10%</text>
<text x="123" y="252.4">100</text>
<text x="182.3" y="257.2">1206</text>
<text x="184.6" y="254.7">6,8</text>
<text x="301" y="255.8">This project is licensed under CERN-OHL-S-2.0</text>
<text x="70.5" y="260">CTSMD-C</text>
<text x="121.3" y="260">1206</text>
<text x="245.3" y="263.8">1206</text>
<text x="246.9" y="261.3">X</text>
<text x="301" y="261.8">Igor Ivanov ( )</text>
<text x="301" y="267.8">OCD [REV4A]</text>
<text x="301" y="264.8">http://github.com/Adept666</text>
<text x="301" y="273.5">File: -1.41.A-1.sch</text>
<text x="301" y="270.8">Sheet: /</text>
<text x="301" y="280.9">Size: A3</text>
<text x="323" y="280.9">Date: 2026-09-01</text>
<text x="386" y="280.9">Rev: 4A</text>
<text x="301" y="283.7">KiCad E.D.A. kicad 5.1.12</text>
<text x="386" y="283.7">Id: 1/1</text>
</g>
<g font-size="1.8">
<text x="35" y="11.7">1</text>
<text x="85" y="11.7">2</text>
<text x="135" y="11.7">3</text>
<text x="185" y="11.7">4</text>
<text x="235" y="11.7">5</text>
<text x="285" y="11.7">6</text>
<text x="335" y="11.7">7</text>
<text x="385" y="11.7">8</text>
<text x="10.4" y="35.7">A</text>
<text x="408.4" y="35.7">A</text>
<text x="10.4" y="85.7">B</text>
<text x="408.4" y="85.7">B</text>
<text x="10.4" y="135.7">C</text>
<text x="408.4" y="135.7">C</text>
<text x="10.4" y="185.7">D</text>
<text x="408.4" y="185.7">D</text>
<text x="10.4" y="235.7">E</text>
<text x="408.4" y="235.7">E</text>
<text x="10.5" y="285.7">F</text>
<text x="35" y="286.7">1</text>
<text x="85" y="286.7">2</text>
<text x="135" y="286.7">3</text>
<text x="185" y="286.7">4</text>
<text x="235" y="286.7">5</text>
<text x="285" y="286.7">6</text>
<text x="335" y="286.7">7</text>
<text x="385" y="286.7">8</text>
<text x="408.5" y="285.7">F</text>
</g>
</svg>
